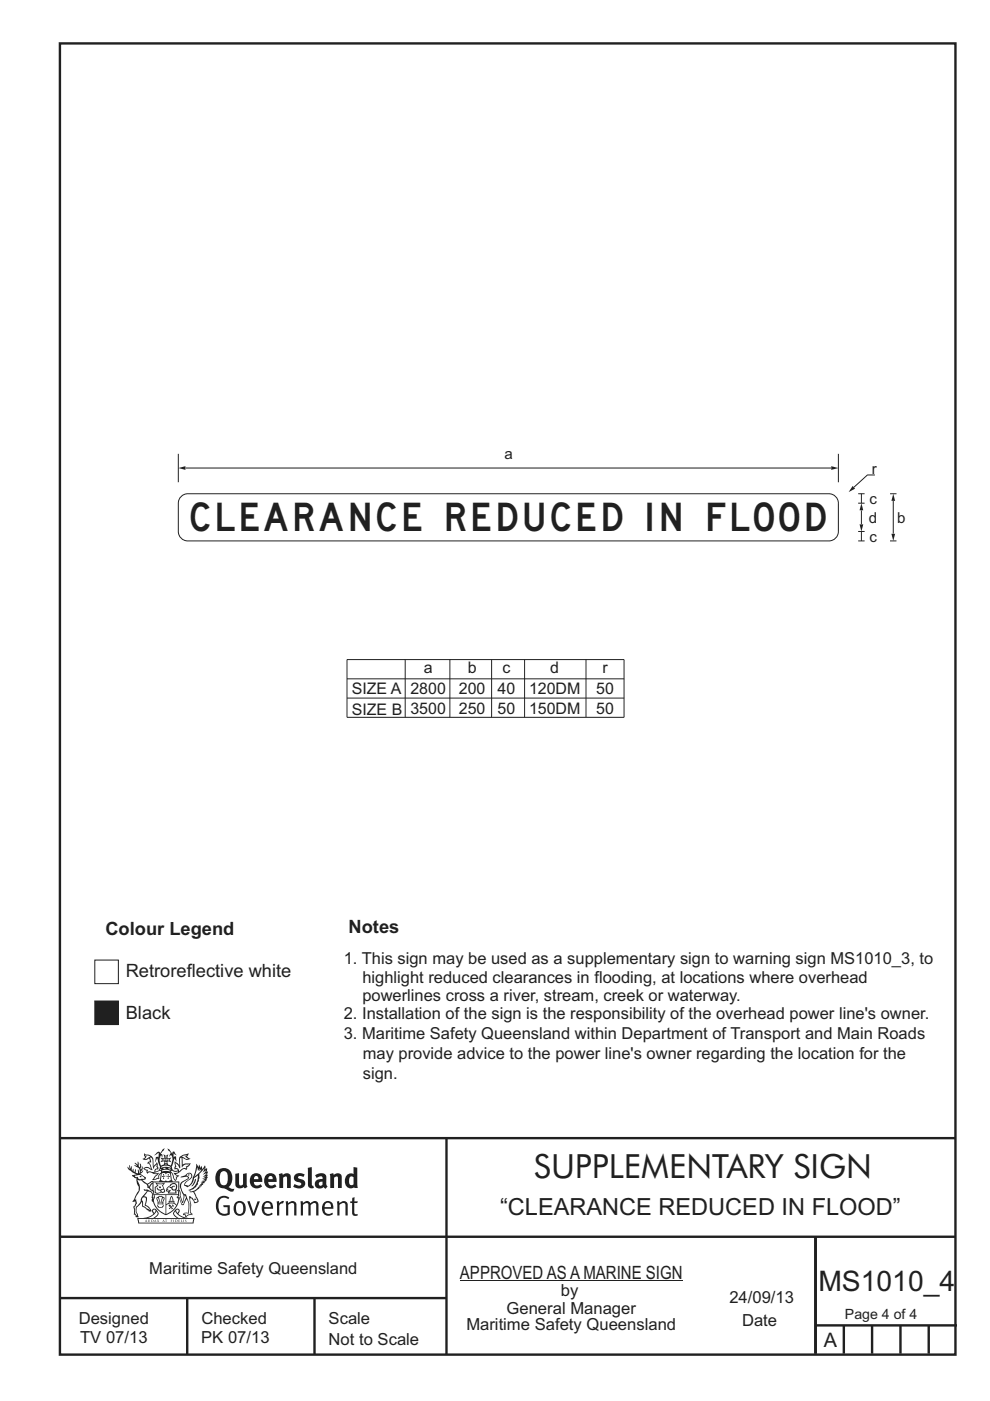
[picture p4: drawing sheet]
<svg xmlns="http://www.w3.org/2000/svg" width="210mm" height="297mm" viewBox="0 0 210 297" stroke-linecap="round" stroke-linejoin="round" font-family="sans-serif">
<g fill="none" stroke="#231f20" stroke-width=".51">
<path d="M12.7 9.2h190v278h-190zM12.7 241.3h189.9M94.7 241.4v45.8M12.7 275.2h82M12.7 262.2h190.1M39.7 275.2v12M66.7 275.2v12M173 262.2v24.8M173 281h30M179 281v6M185 281v6M191 281v6"/>
<path d="M197 281v6"/>
</g>
<g fill="#231f20">
<path d="M47 248.5a2.55 2.55 0 0 0 0 2.7l.3 .1a.81 .81 0 0 0 1-.9v-.6a1.04 1.04 0 0 0-1.1-1.5zM46.3 248.1a1.82 1.82 0 0 1 2.1-.2 1.82 1.82 0 0 1 .9 1.9 2.29 2.29 0 0 1-.8 1.9l.7 .3h.5l-.2 .6a2.87 2.87 0 0 1-2-.7 2.12 2.12 0 0 1-1.7-3.1z" fill-rule="evenodd"/>
<path d="M49.9 248.9l.8-.2v2a.46 .46 0 0 0 .2 .6 .46 .46 0 0 0 .7-.2v-2.2l.7-.2v2.4l.2 .5-.6 .4-.2-.3a1.02 1.02 0 0 1-1.2 .2 1.02 1.02 0 0 1-.6-1.1z" fill-rule="evenodd"/>
<path d="M54 249.5l-.1 .5h.9a.49 .49 0 0 0-.2-.6 .49 .49 0 0 0-.6 .1zM53.4 249.2a1.34 1.34 0 0 1 1.6-.3 1.34 1.34 0 0 1 .6 1.5v.2h-1.7a.77 .77 0 0 0 .5 .8 .77 .77 0 0 0 .9-.3l.3 .4a1.59 1.59 0 0 1-2.1 .2 1.59 1.59 0 0 1-.4-2z" fill-rule="evenodd"/>
<path d="M57 249.5l-.1 .5h.9a.49 .49 0 0 0-.2-.6 .49 .49 0 0 0-.6 .1zM56.4 249.2a1.34 1.34 0 0 1 1.6-.3 1.34 1.34 0 0 1 .7 1.5v.2h-1.8a.77 .77 0 0 0 .5 .8 .77 .77 0 0 0 .9-.3l.3 .4a1.59 1.59 0 0 1-2 .2 1.59 1.59 0 0 1-.5-2z" fill-rule="evenodd"/>
<path d="M59.1 248.9l.8-.2 .1 .4a.95 .95 0 0 1 1-.3 .95 .95 0 0 1 .7 .8v2.3h-.8v-2.3a.46 .46 0 0 0-.8 .1v2.2h-.9z" fill-rule="evenodd"/>
<path d="M62.5 249.1a1.75 1.75 0 0 1 2.1-.1l-.2 .5-.6-.2a.43 .43 0 0 0-.6 .3l.4 .3a1.04 1.04 0 0 1 1.2 1.2 1.04 1.04 0 0 1-1.4 .9l-1.2-.4 .3-.6 1 .4 .4-.4a.88 .88 0 0 0-1-.5l-.4-.2-.1-.4z" fill-rule="evenodd"/>
<path d="M65.3 247.6l.8-.2 .1 3.8 .2 .2 .2 .5a.88 .88 0 0 1-1-.1 .88 .88 0 0 1-.3-1z" fill-rule="evenodd"/>
<path d="M67.8 250.6a.43 .43 0 0 0-.1 .7 .43 .43 0 0 0 .7-.1v-.7zM66.8 249.2a1.7 1.7 0 0 1 2.4 .1v1.8l.3 .4-.4 .5-.5-.3a1.03 1.03 0 0 1-1.7-.2 1.03 1.03 0 0 1 .8-1.5h.7v-.4a.8 .8 0 0 0-1.2 .1z" fill-rule="evenodd"/>
<path d="M69.9 248.9l.8-.2 .1 .4a.95 .95 0 0 1 1-.3 .95 .95 0 0 1 .7 .8v2.3h-.8v-2.3a.46 .46 0 0 0-.8 .1v2.2h-.8z" fill-rule="evenodd"/>
<path d="M74.3 249.5a1.48 1.48 0 0 0 0 1.7l.4 .1 .3-.2v-1.5l-.3-.2zM75 247.4l.8 .2 .1 4.3h-.7l-.1-.2a1.26 1.26 0 0 1-1.4 0 1.26 1.26 0 0 1-.6-1.3 1.29 1.29 0 0 1 .5-1.3 1.29 1.29 0 0 1 1.4-.2z" fill-rule="evenodd"/>
<path d="M46.4 253.9a1.72 1.72 0 0 1 2.2 0l-.2 .3a1.24 1.24 0 0 0-1.4-.1 1.24 1.24 0 0 0-.7 1.3 1.49 1.49 0 0 0 1.3 2l.7-.2v-1.3h-.9l-.1-.4h1.4v2a1.93 1.93 0 0 1-2.2-.1 1.93 1.93 0 0 1-.7-2.2l.2-.7z" fill-rule="evenodd"/>
<path d="M50.3 255.2a1.65 1.65 0 0 0 .3 2.2 .99 .99 0 0 0 1-1.5 .78 .78 0 0 0-.4-.8 .78 .78 0 0 0-.9 .1zM50 254.9a1.33 1.33 0 0 1 1.6-.1 1.33 1.33 0 0 1 .5 1.5 1.31 1.31 0 0 1-1.3 1.5 1.31 1.31 0 0 1-1.3-1.6l.1-.5z" fill-rule="evenodd"/>
<path d="M52.5 254.7l.4-.1 .9 2.6 .8-2.5h.5l-1.1 3h-.5z" fill-rule="evenodd"/>
<path d="M56.2 255.2l-.2 .7h1.4a.7 .7 0 0 0-.3-.8 .7 .7 0 0 0-.9 .1zM55.9 255a1.22 1.22 0 0 1 1.5-.2 1.22 1.22 0 0 1 .5 1.5h-1.9a.93 .93 0 0 0 .5 1 .93 .93 0 0 0 1.2-.2l.1 .3a1.43 1.43 0 0 1-1.7 .1 1.43 1.43 0 0 1-.6-1.7z" fill-rule="evenodd"/>
<path d="M58.7 254.8l.4-.2 .1 .5 .4-.3 .6-.2-.2 .6a.66 .66 0 0 0-.8 .6v1.9h-.4z" fill-rule="evenodd"/>
<path d="M60.6 254.8l.4-.2 .1 .5a.94 .94 0 0 1 1-.4 .94 .94 0 0 1 .8 .7v2.3h-.5l-.1-2.5a.81 .81 0 0 0-1.2 .3v2.2h-.4z" fill-rule="evenodd"/>
<path d="M63.7 254.7l.5-.1 .1 .5 .4-.3a.78 .78 0 0 1 1.1 .3 .9 .9 0 0 1 1-.5 .9 .9 0 0 1 .7 .8v2.3h-.4l-.1-2.5a.67 .67 0 0 0-1.1 .3v2.2h-.5v-2.4l-.4-.2-.7 .4v2.2h-.5z" fill-rule="evenodd"/>
<path d="M69 255.2l-.2 .7h1.4a.7 .7 0 0 0-.3-.8 .7 .7 0 0 0-.9 .1zM68.7 255a1.22 1.22 0 0 1 1.5-.2 1.22 1.22 0 0 1 .5 1.5h-1.9a.93 .93 0 0 0 .5 1 .93 .93 0 0 0 1.2-.2l.1 .3a1.44 1.44 0 0 1-1.7 .1 1.44 1.44 0 0 1-.6-1.7z" fill-rule="evenodd"/>
<path d="M71.4 254.8l.5-.2 .1 .5a.94 .94 0 0 1 1-.4 .94 .94 0 0 1 .7 .7v2.3h-.4l-.1-2.5a.81 .81 0 0 0-1.2 .3v2.2h-.5z" fill-rule="evenodd"/>
<path d="M74.7 254l.5-.2v.9h.7l-.1 .4h-.7l.1 2.2 .1 .1h.5l.1 .3a.75 .75 0 0 1-1.2-.6v-2h-.4v-.4h.4z" fill-rule="evenodd"/>
<path d="M30.8 244.9l1.1 .3-.9 .5h-.4l.5-.5zM31.8 245.5l.2-.1a2.44 2.44 0 0 1 .4 2l.1 .4 .7-1-.1 .6 .3 .3a.57 .57 0 0 0-.6 .8l-1-.2-.5 .2 .1-.5-.7-.2 .6-.2 1 .5 .1-.1-.6-1.3-.2-.1 .5-.1zM30.7 244.5l-.2 .4 .3 .4-.6 .4a1.04 1.04 0 0 0 1.4-.1l.2 .7h-.4l-.2 .4a.94 .94 0 0 1 .9 1.1l-.2-.1a1.16 1.16 0 0 0-1.5-.1l.3 .4 .4 .2 .1 .5 .2 .2v-.2a.94 .94 0 0 1 1.1 .2h.9l-1.2 1.2a1.13 1.13 0 0 0 1.2-.2l.4-.1-.1-.4 .5-.7a.83 .83 0 0 0-.6 1.1l-.3-.1-.7 .3 1.1-1.4-.5 .2-.5-.1 1.3-.5-.2-.2-.8 .4v-.3l.2-.2 .3 .1 .1-.3-.2-.4v-.6l-.2-.3-.6 .9v-.7a1.42 1.42 0 0 0-1.7-1.8z" fill-rule="evenodd"/>
<path d="M38.5 245.3l.5-.3 .7-.1-.6 .3 .8 .5h-.3zM38.3 245.5h.2l.1 2a1.69 1.69 0 0 1 1.5-.7l-.7 .5 .1 .5a1.1 1.1 0 0 0-1.5 .6l-.1-.5-.2-.2h-.5l.2-.4-.2-.7a1.42 1.42 0 0 1 .8 1.1l.2-.1zM37.1 246.2l.1 1-.2 .3v.5l.6-.1 .1 .2a.96 .96 0 0 1-1.1-.1l-.1 .1a1.06 1.06 0 0 0 1.3 .2v.1a.72 .72 0 0 1-1 .2l.3 .5 .6 .3-.4 .1-.1 .7-.3-.4-.3-1.1-.4-.4 .4 .9a1.54 1.54 0 0 0 .6 1.2l.2-.3a.58 .58 0 0 1 .5-.7l.1-.2h-.3l-.4-.3 .9-.5a.93 .93 0 0 1 1.1-.5l.1 .2 .2-.1 .1-.5a.99 .99 0 0 0 .7-.9l-1.3 .1-.4 .3v-1.5l.9 .4 .8-.3h-.3l-.5-.4 .4-.7-.7 .2a1.46 1.46 0 0 0-1.3 2.1v.4l-.2-.4z" fill-rule="evenodd"/>
<path d="M35.6 248.9l.2 .1-.1 .4h.3l-.3 .1v.5l-.1-.6h-.3l.3-.1z" fill-rule="evenodd"/>
<path d="M34.6 248.9l.2 .1-.1 .3 .4 .1h-.4v.6l-.1-.5-.3-.1h.3z" fill-rule="evenodd"/>
<path d="M34.3 248.8a.57 .57 0 0 1 .9 .2 .57 .57 0 0 1 .9-.2l.2 1.4-.2 .1a.57 .57 0 0 1-.9-.1 .69 .69 0 0 1-1.1 0zM34.2 248.1l-.3 2.1-.2 .4h2.9l-.1-.4-.3-2.1h-.2v.3l-.8-.1-.9 .1 .1-.3z" fill-rule="evenodd"/>
<path d="M34.2 252.4a.3 .3 0 0 0 .6 0 .3 .3 0 0 0-.6 0zM33.3 251l.3 .3-.3 .3a.79 .79 0 0 0 0 1.3l.8-.2-.1-.3a.55 .55 0 0 1-.7-.6h.1l.1 .3 .4 .1 .8-.2-.4-.7 .4-.3-.7 .1zM33 250.7l1.1 .2 .9-.2-.4 .7 .4 1.1a.56 .56 0 0 1-.8 .3l-.2 .1a.73 .73 0 0 1-.9 .1 .73 .73 0 0 1-.3-.9v-.4l.5-.4z" fill-rule="evenodd"/>
<path d="M35.6 251.9l.7-.5a.58 .58 0 0 1 1-.1 .58 .58 0 0 1-.5 .9l-.2-.3a.43 .43 0 0 1 .6-.3v-.1a.57 .57 0 0 0-.8 .2l-.2-.1-.3 .2 .4 .1a.55 .55 0 0 0 .9 .5v.5h-1.3l.3-.4-.1-.2-.6 .1 .2-.2-.2-.1zM35.4 251.8l-.1 .2a.39 .39 0 0 0 .2 .7l.3-.1-.2 .5h1.9l-.1-.8a.86 .86 0 0 0-.1-1.4 .86 .86 0 0 0-1.3 .4z" fill-rule="evenodd"/>
<path d="M36 254.8h.8v.2h-.8zM36.4 253.8l.2 .8h-.4zM36.4 253.5l-.3 .5-.1 .6h-.2v.4l-.7 .4 .1 .2a1.48 1.48 0 0 1 2.2 .1l.2-.1-.6-.5v-.5h-.2l-.1-.6z" fill-rule="evenodd"/>
<path d="M35.8 255.4l.3 .1 .2 .3 .3-.2-.2-.2a.38 .38 0 0 1 .4 .5l-.1-.2-.3 .3 .3 .2-.3 .2-.1-.3-.4 .3-.1-.2 .4-.3-.2-.1-.1 .1z" fill-rule="evenodd"/>
<path d="M34.5 254h.2v.2l-.3 .6h-.1zM33.6 255.3h.9v.2a.55 .55 0 0 1-.8 .4v-.2h-.2zM33.4 254h.2l.2 .8h-.2zM33.6 255h.8l.1 .1-.8 .1zM33.8 253.7h.5l-.2 1.1h-.2zM33.3 253.8l-.1 .3 .3 1.2a.48 .48 0 0 0-.1 .5 .48 .48 0 0 0 .4 .3l.6-.1a.49 .49 0 0 0 .2-.7l.3-1.2-.1-.3a1.42 1.42 0 0 0-1.5 0z" fill-rule="evenodd"/>
<path d="M33.6 251.6h.5l.1 .3h-.4z" fill-rule="evenodd"/>
<path d="M41.3 250.1l.3-.2-.2 .9-.6 .7h-.2l.5-.7z" fill-rule="evenodd"/>
<path d="M39.7 249l.3-.2 .5 .2a.88 .88 0 0 1-.6 1.1 1.22 1.22 0 0 0-.8 1.3l.5 .2a.72 .72 0 0 0 .9-.4l.5-.8 .2-.6 .8-.6v.3a2.85 2.85 0 0 1-2 2.8l.1 .1a2.13 2.13 0 0 0 1.9-1.5l-.1-.2a2.01 2.01 0 0 0 .3-1.8l1.2-1.3-.4 1 .7-.5-.7 1 .8-.4-.8 .8 .7-.1-.9 .5 .8-.1-.8 .4h.7l-.8 .3 .3 .2h-.4l.2 .4-.4-.1 .2 .3h-.4l.1 .3h-.1a2.16 2.16 0 0 1-2 1l.1 .2h.4a.76 .76 0 0 1 .7 .7l.5 1.2-.6 .2a1.45 1.45 0 0 0-1.2-1.3l.3 1.8-.1 1.9 .4 .2a1.07 1.07 0 0 0-1.2 .4v-.3l-.5-.2a.87 .87 0 0 1 1-.1l.1-.7a4.4 4.4 0 0 0-.6-3.1l-.1-.3h-.2a2.16 2.16 0 0 1-.7-2.2l.3-.3 1.2-.8a.55 .55 0 0 0-.4-.7zM37.8 252.4a.76 .76 0 0 1 .3 1.1l.6 1.6 .4-1.7 .2 .1a.61 .61 0 0 1-.1 .9l-.3 .9h-.2l-.7-1.6-.3 .1a1.18 1.18 0 0 0 .1-1.4zM41.8 247.5l.2 .8 .3-.6v.6l.3-.5a1.9 1.9 0 0 1-1.1 1.4l-.3 .3zM38.2 249.6l1.4-.1 .2 .1v.3l-.5 .3a1.26 1.26 0 0 0-1 1.9l.2 .7a1.84 1.84 0 0 1 .2 2l-.4-1.3a.96 .96 0 0 0-.4-1.3l-.4 .3a.78 .78 0 0 1-.1 1.3l.2 .2h.4l.4 1.1a.38 .38 0 0 0 .2 .4 .38 .38 0 0 0 .4-.1l.6-1.2a2.94 2.94 0 0 1 .3 2.5v.5l-.8-.1-.3 .4v.2l.4-.1 .1 .4 .2 .1a1.02 1.02 0 0 1 1.3-.5l-.1-.4-.3-.1 .2-1.7-.3-1.4 .1 .1a1.14 1.14 0 0 1 .7 .9 .63 .63 0 0 0 .9-.2 .63 .63 0 0 0-.2-.8l-.6-1.3 .9-.6 .2-.3 .2-.1v-.2h.3l-.1-.3h.4l-.1-.3 .5-.1-.2-.2 .5-.4 .1-.2-.3 .1 .5-.6-.3 .1 .3-.6-.4 .1 .4-.5v-.3l-.3 .2 .1-.6v-.3l-.4 .3-.1-.8-.5 .8-.2-.7-.2 .5-.3-.8-.1 .6-.5-.8-.1 1.4-.7 1.9a1.81 1.81 0 0 1-.9 1.4l-.6-.2a1.75 1.75 0 0 1 1.1-1.2 .75 .75 0 0 0 .1-1.3 .75 .75 0 0 0-1.2 .5z" fill-rule="evenodd"/>
<path d="M41.2 254.2l.3-.1 .1 .3h-.4z" fill-rule="evenodd"/>
<path d="M29.4 258.4h11.6l-.2 .8h-11.3zM31.3 258.2l.5-.1a2.48 2.48 0 0 0 1.4-1.3l.2 .6-.5 .5-.4 .3zM32.5 256.6l.3-.2 .2 .2-.3 .6zM37.2 256.8a2.65 2.65 0 0 0 1.8 1.4h-1.1l-.5-.3-.5-.5zM37.4 256.6l.2-.2 .3 .2-.3 .6zM29.2 258.2l.1 1.2h11.7l.3-1.1-.2-.1a4.1 4.1 0 0 1-3.3-.9l.3-.4-.1-.5a1.06 1.06 0 0 0-1.3 .9l.2 .4 .6 .5h-4.7l.3-.1a.84 .84 0 0 0 .6-.7 .84 .84 0 0 0-.5-.9l-.3-.2-.5 .1-.1 .5 .3 .4a4.2 4.2 0 0 1-3.4 .9z" fill-rule="evenodd"/>
<path d="M31 258.7l.1 .2h-.2zM31 258.6l-.3 .5 .4-.1 .2 .1z" fill-rule="evenodd"/>
<path d="M31.3 258.6h.2v.4a.25 .25 0 0 0 .3-.1 .25 .25 0 0 0-.1-.3h.1a.29 .29 0 0 1 0 .4 .29 .29 0 0 1-.4 0 .29 .29 0 0 1 0-.4z" fill-rule="evenodd"/>
<path d="M32.2 258.6a.22 .22 0 0 1 .3 .2 .22 .22 0 0 1-.3 .2zM32 258.6v.5a.33 .33 0 0 0 .5-.1 .33 .33 0 0 0 0-.4 .33 .33 0 0 0-.5 0z" fill-rule="evenodd"/>
<path d="M32.9 258.7l.1 .2h-.2zM32.9 258.6l-.2 .5 .3-.1 .2 .1z" fill-rule="evenodd"/>
<path d="M33.3 258.6h.2v.2l.3-.2-.2 .2 .2 .3-.3-.2-.1 .2h-.1l.2-.3z" fill-rule="evenodd"/>
<path d="M34.7 258.7l.1 .2h-.2zM34.7 258.6l-.3 .5 .4-.1 .2 .1z" fill-rule="evenodd"/>
<path d="M35 258.6h.4h-.1v.5h-.2l.1-.5z" fill-rule="evenodd"/>
<path d="M36.2 258.6h.3h-.2v.2h.2h-.2l.1 .3h-.2z" fill-rule="evenodd"/>
<path d="M36.7 258.6h.2v.5h-.2z" fill-rule="evenodd"/>
<path d="M37.3 258.6a.22 .22 0 0 1 .3 .2 .22 .22 0 0 1-.3 .2zM37.1 258.6v.5a.33 .33 0 0 0 .5-.1 .33 .33 0 0 0 0-.4 .33 .33 0 0 0-.5 0z" fill-rule="evenodd"/>
<path d="M37.8 258.6h.3h-.1v.2h.1h-.1v.2l.1 .1h-.3z" fill-rule="evenodd"/>
<path d="M38.3 258.6h.3l-.1 .4 .2 .1h-.4z" fill-rule="evenodd"/>
<path d="M38.9 258.6h.2v.5h-.2z" fill-rule="evenodd"/>
<path d="M39.3 258.6h.2l-.2 .1 .2 .2-.1 .2h-.1v-.2l.2 .1z" fill-rule="evenodd"/>
<path d="M34.2 247.4a1.51 1.51 0 0 1 2 .2 2.67 2.67 0 0 0-2.1 0zM35.7 247.6l.4 .2 .1 .2-.4-.1zM34.6 247.7l.4-.1 .2 .2h-.4zM34 247.9l.3 .1-.3 .1zM34.9 246.9l.3-.2 .2 .2zM34.9 245.7h.2v.4h-.2zM35 245.1l.2 .2 .2-.2-.1 .4h-.2zM35.1 246.3h.2l.1 .4-.2-.2-.2 .2zM35.3 245.7h.2v.4h-.2zM34.4 245.7l.3 .1v.2l-.3 .1 .2-.2zM35.7 245.8l.3-.1-.2 .2 .2 .2-.4-.1zM32.7 244.9l1-.5-.1 1-.2-.1-.4 .1-.2 1.1 .5-1 .2 .9a1.84 1.84 0 0 1 .3 1.7l.4 .1a2.48 2.48 0 0 1 2.2 .1l.2-.3-.2-.7 .7-1.7 .4 .6-.2-1-.2-.1-.2 .3v-.9l.6 .4-.6-.7h-.3l-.1 .4-.5-.8-.5-.3 .2 .4 .5 .6-.4 .7 .4-.3a2.06 2.06 0 0 1 0 2.2l-.6-.2-.1-.6 .1-.1 .8 .2-.4-.5 .4-.5-.7 .2-.2-.2 .2-.7-.5 .4-.5-.4 .2 .7-.2 .2-.7-.2 .4 .5-.4 .5 .7-.2 .2 .1-.2 .6-.5 .2a2.02 2.02 0 0 1 0-2.2l.3 .5-.1-.6-.3-.1 .8-1.2-.5 .3-.4 .7-.2-.3a.8 .8 0 0 0-.8 .5z" fill-rule="evenodd"/>
<path d="M29.2 250.1l.3 .2a.61 .61 0 0 1 .8 .3l.3 .2a.8 .8 0 0 1 .6 1l.4 .1 .5 .6a1 1 0 0 1 .5 1l-.1 .7v-.5h-.1a.96 .96 0 0 0-.8-1.3l-.3-.2h-.6l-.1-.1-.2 .1 .2 .3h.5l-1.1 1.4-.2 .9-.4 .6a1.33 1.33 0 0 0-.5 1.8l.2 .5a1.26 1.26 0 0 1-.5-1.4l-.1-.4a1.56 1.56 0 0 0 .4-1.7l-.3 .2 .2-.5a3.2 3.2 0 0 0 .7-3zM30.4 253.9h.4a2.06 2.06 0 0 1-.1 1.6l.7 .5 .4 .5-.6-.2-.8-.6-.1-.9a.51 .51 0 0 1 .1-.9zM28.6 249.3a1.52 1.52 0 0 1 2.1 .6l-1.1 .1-.2-.1-.2-.4-.4 .1zM27.5 247v.8l-.3-.4-.2 .1a3.1 3.1 0 0 0 2 1.5l-1 .1 .5 .6 .5 .1v1.1a1.84 1.84 0 0 1-.2 2.5l-.4 .9-.4 .4 .3 .1 .4-.1 .1 .4-.2 .5-.3 .2 .1 1.8 .2-.1 .2 .6h.2l.4-.1-.1-.5a1.3 1.3 0 0 1-.1-1.6l.8-1.1 .2 1.1 .6 .2 .4 .6 .2-.2 .2 .4 .5-.1a1.85 1.85 0 0 0-1.2-1.3l.1-.3a1.39 1.39 0 0 0 0-1.5h-.5l.5-.6a.66 .66 0 0 1 .9-.4 .66 .66 0 0 1 .3 .9l-.1 .4h.2v.1l-.2 .3 .2 .5 .2-.3a2.24 2.24 0 0 0 .1-2.2 .73 .73 0 0 1-.7-.6 .73 .73 0 0 1 .5-.8l.1-.2a.94 .94 0 0 0-.9 .8 .48 .48 0 0 1-.1-.5 .48 .48 0 0 1 .5-.3l.5-.3a.51 .51 0 0 0-.8 .2l-.5 .3-1-.8 .6-.1 .1-.5-1.1-.7 .5-.4v-.4l-.5 .5 .1-.2a.69 .69 0 0 0 .2-1.1v.5l-.3 .2 .1-1.1-.3-.2 .1 .6-.1 .2-.4-1.2v.6l-.7-.3 .6 .6-.6-.2 .2 .3a1 1 0 0 1 .8 1.5l-.2-.8v.8l-.5-.2-.1-.7-.2 .6-.2-.1v-.6l-.2 .4-.2-.2 .1-.7-.2 .5z" fill-rule="evenodd"/>
<path d="M29.5 249.5l.3-.2 .3 .3z" fill-rule="evenodd"/>
<path d="M32.4 250.5h5.6v2l-.2-.1v-1.7h-5.2v2.5h5.2v-.8l.1 .2-.1 1.1v-.3h-2.5v4a4.1 4.1 0 0 0 2.6-3.6l.1-.1a4 4 0 0 1-2.8 3.9 4.2 4.2 0 0 1-2.8-4.7l.1 1.3 .1-.1a3.8 3.8 0 0 0 2.5 3.3v-4h-2.5l-.2-.9z" fill-rule="evenodd"/>
<circle cx="40" cy="249.1" r=".17"/>
</g>
<path d="M20.1 212.2h5v5h-5z" fill-rule="evenodd" fill="#ffdf1b" stroke="#231f20" stroke-width=".21"/>
<path d="M20.1 212.2h5v5h-5z" fill="#231f20"/>
<path d="M20.1 203.6h5v5h-5z" fill-rule="evenodd" fill="#fff" stroke="#231f20" stroke-width=".21"/>
<path d="M39.4 99.2h136.9" fill="none" stroke="#231f20" stroke-width=".21"/>
<g fill="#231f20">
<path d="M176.3 98.8l1.5 .4-1.5 .4z"/>
<path d="M37.8 99.2l1.5-.4v.8z"/>
</g>
<path d="M37.8 96.2v6M182.7 108.2v2.9M188.8 114.7h1.3M188.8 104.7h1.3" fill="none" stroke="#231f20" stroke-width=".21"/>
<g fill="#231f20">
<path d="M182.7 106.7l.4 1.5h-.8z"/>
<path d="M182.3 111.2h.8l-.4 1.5z"/>
</g>
<path d="M189.5 106.2v6.9" fill="none" stroke="#231f20" stroke-width=".21"/>
<g fill="#231f20">
<path d="M189.5 104.7l.4 1.5h-.8z"/>
<path d="M189.1 113.2h.8l-.4 1.5z"/>
</g>
<path d="M182 114.7h1.4M182 112.7h1.4M185.6 100.7h-1.6l-2.9 2.6" fill="none" stroke="#231f20" stroke-width=".21"/>
<path d="M180.8 103l.6 .6-1.4 .7z" fill="#231f20"/>
<g fill="none" stroke="#231f20" stroke-width=".21">
<path d="M177.8 96.2v6M38.4 105.3l.9-.5 .5-.1h136a2.01 2.01 0 0 1 2 2v6a2.01 2.01 0 0 1-2 2h-136a2.01 2.01 0 0 1-2-2v-6l.1-.5zM182 106.7h1.4M182 104.7h1.4M182.7 104.7v2M182.7 112.7v2M73.6 139.8h58.8v12.3h-58.8zM85.9 139.8v12.3M95.4 139.8v12.3M104.3 139.8v12.3M111.3 139.8v12.3M124.3 139.8v12.3"/>
<path d="M73.6 143.9h58.8M73.6 148h58.8M97.6 271.6h47.2"/>
</g>
<text font-size="7.1" fill="#231f20" x="113.2" y="249.8">SUPPLEMENTARY SIGN</text>
<g font-size="6" fill="#231f20">
<text x="40.5" y="112.7">CLEARANCE REDUCED IN FLOOD</text>
<text x="173.6" y="273.7">MS1010_4</text>
</g>
<text font-size="5" fill="#231f20" x="106.1" y="257.6">“CLEARANCE REDUCED IN FLOOD”</text>
<text font-size="4.2" fill="#231f20" x="174.7" y="285.6">A</text>
<g font-size="3.9" fill="#231f20">
<text x="73.9" y="197.9">Notes</text>
<text x="22.4" y="198.3">Colour Legend</text>
<text x="26.7" y="207.1">Retroreflective white</text>
<text x="26.7" y="216.1">Black</text>
<text x="97.6" y="271.1">APPROVED AS A MARINE SIGN</text>
</g>
<g font-size="3.5" fill="#231f20">
<text x="72.9" y="204.4">1. This sign may be used as a supplementary sign to warning sign MS1010_3, to</text>
<text x="76.9" y="208.3">highlight reduced clearances in flooding, at locations where overhead</text>
<text x="76.9" y="212.2">powerlines cross a river, stream, creek or waterway.</text>
<text x="72.9" y="216.2">2. Installation of the sign is the responsibility of the overhead power line's owner.</text>
<text x="72.9" y="220.4">3. Maritime Safety Queensland within Department of Transport and Main Roads</text>
<text x="77" y="224.6">may provide advice to the power line's owner regarding the location for the</text>
<text x="77" y="228.9">sign.</text>
<text x="31.7" y="270.1">Maritime Safety Queensland</text>
<text x="119" y="274.8">by</text>
<text x="16.7" y="280.7">Designed</text>
<text x="42.7" y="280.7">Checked</text>
<text x="69.7" y="280.7">Scale</text>
<text x="107.4" y="278.6">General Manager</text>
<text x="154.7" y="276.2">24/09/13</text>
<text x="157.4" y="281.2">Date</text>
<text x="17" y="284.8">TV 07/13</text>
<text x="42.7" y="284.8">PK 07/13</text>
<text x="69.7" y="285.2">Not to Scale</text>
<text x="98.9" y="282.1">Maritime Safety Queensland</text>
</g>
<g font-size="3.4" fill="#231f20">
<text x="89.9" y="142.7">a</text>
<text x="99.2" y="142.7">b</text>
<text x="106.6" y="142.7">c</text>
<text x="116.7" y="142.7">d</text>
<text x="127.8" y="142.7">r</text>
<text x="74.6" y="147.2">SIZE A</text>
<text x="87.1" y="147.1">2800</text>
<text x="97.3" y="147.1">200</text>
<text x="105.5" y="147.1">40</text>
<text x="112.2" y="147.1">120DM</text>
<text x="126.5" y="147.1">50</text>
<text x="74.6" y="151.6">SIZE B</text>
<text x="87.1" y="151.4">3500</text>
<text x="97.3" y="151.4">250</text>
<text x="105.5" y="151.4">50</text>
<text x="112.2" y="151.4">150DM</text>
<text x="126.5" y="151.4">50</text>
</g>
<g font-size="3.2" fill="#231f20">
<text x="107" y="97.4">a</text>
<text x="184.9" y="100.5">r</text>
<text x="184.4" y="106.8">c</text>
<text x="184.3" y="110.8">d</text>
<text x="190.3" y="110.8">b</text>
<text x="184.4" y="114.8">c</text>
</g>
<text font-size="3" fill="#231f20" x="179.2" y="279.7">Page 4 of 4</text>
</svg>
